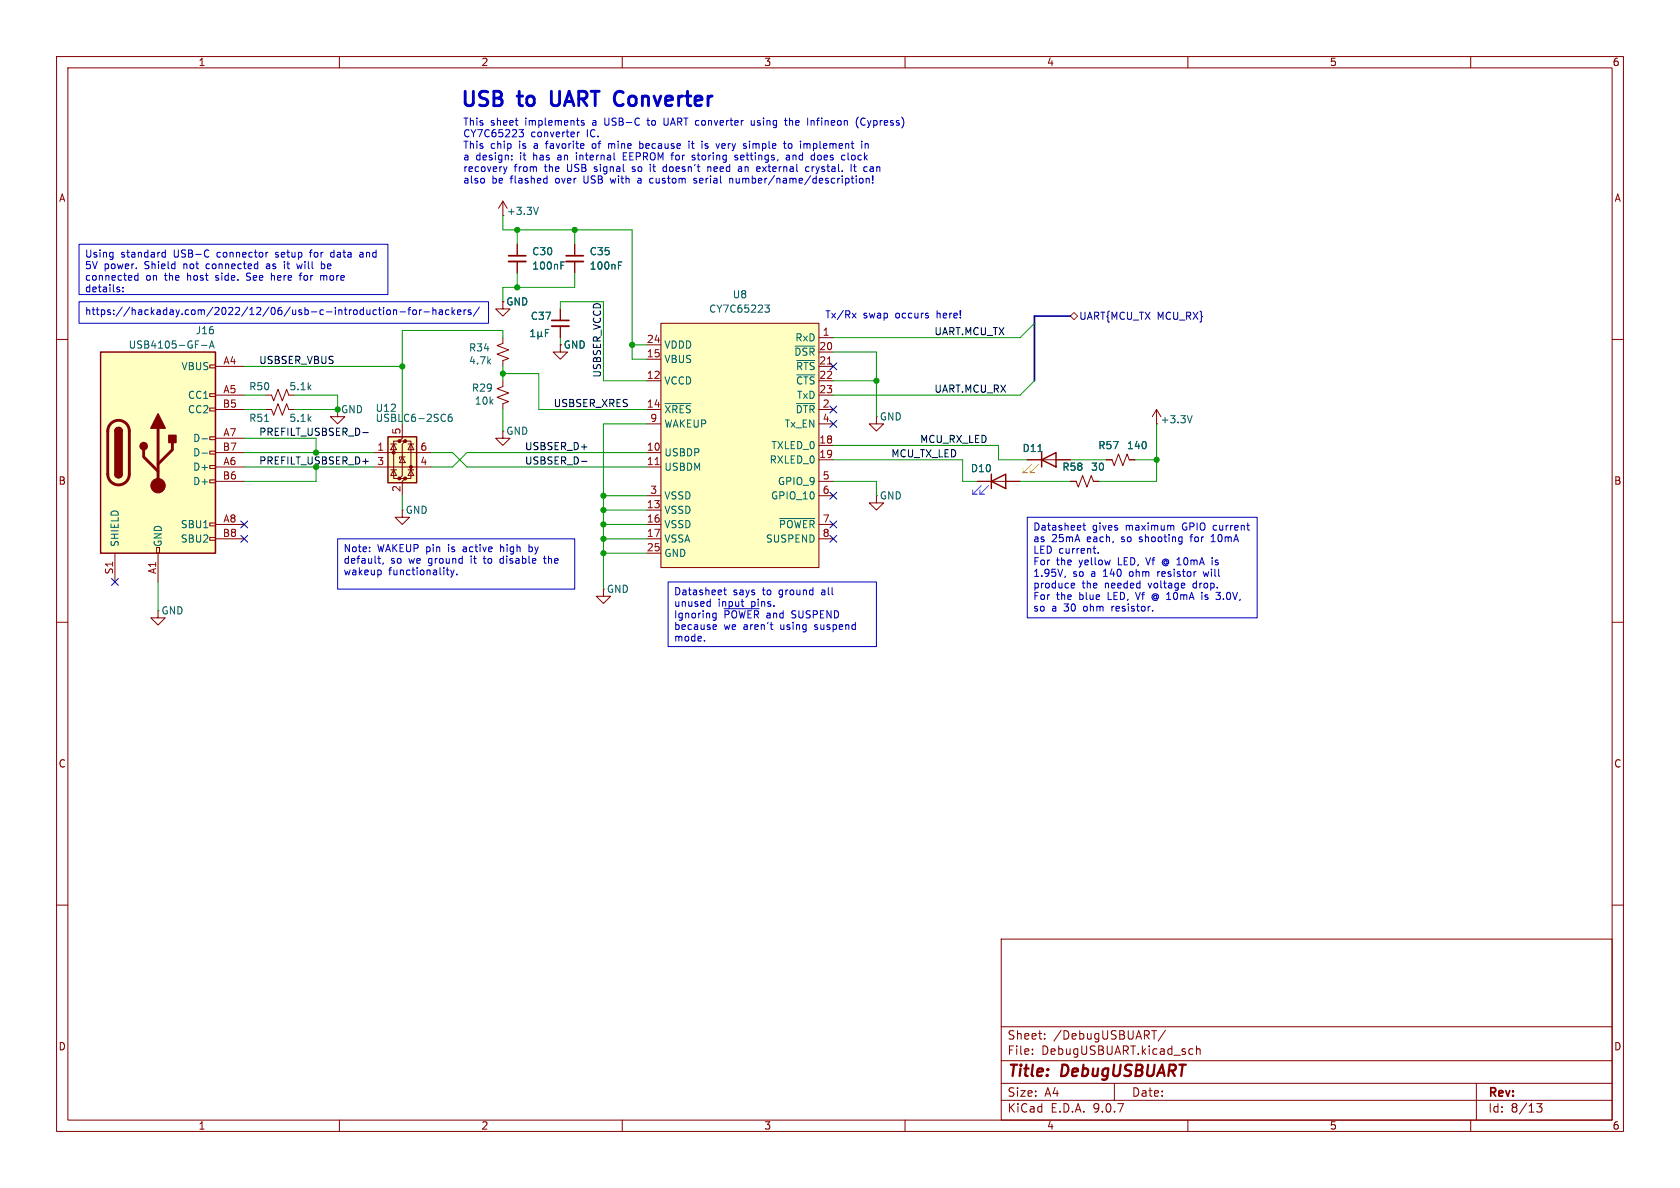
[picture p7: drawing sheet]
<svg xmlns="http://www.w3.org/2000/svg" width="297mm" height="210mm" viewBox="0 0 297 210" stroke-linecap="round" stroke-linejoin="round" font-family="sans-serif">
<g fill="none" stroke="#840000" stroke-width=".18">
<path d="M10 10h277v190h-277zM12 12h273v186h-273zM60 10v2M110 10v2M160 10v2M210 10v2M260 10v2M88.9 38.1h.1M88.9 35.6l-.8 1.2M88.9 35.6l.8 1.2M88.9 35.6v2.5M88.9 59.7v1l-1 .4 2 .7-2 .8 2 .8-1 .4v1"/>
<path d="M88.9 53.3v1.3h1.3l-1.3 1.3-1.3-1.3h1.3M91.4 43.2v2M91.4 46.2v2.1M99.1 54.6v2M99.1 57.7v2M101.6 43.2v2M101.6 46.2v2.1M10 60h2M59.7 72.4v1.3h1.3l-1.3 1.2-1.3-1.2h1.3M88.9 76.2v1.3h1.3l-1.3 1.2-1.3-1.2h1.3M88.9 67.3v1l-1 .4 2 .8-2 .7 2 .8-1 .4v1M99.1 61v1.2h1.2l-1.2 1.3-1.3-1.3h1.3"/>
<path d="M154.9 73.7v1.2h1.3l-1.3 1.3-1.2-1.3h1.2M204.5 74.9h.1M204.5 72.4l-.8 1.3M204.5 72.4l.7 1.3M204.5 72.4v2.5M285 60h2M154.9 87.6v1.3h1.3l-1.3 1.3-1.2-1.3h1.2M172.7 85.1h7.6M181.6 81.3h7.6M195.6 81.3h1l.4 1 .7-2 .8 2 .8-2 .3 1h1.1M10 110h2M106.7 104.1v1.3h1.2l-1.2 1.3-1.3-1.3h1.3"/>
<path d="M285 110h2M10 160h2M177 166h108v32h-108zM285 160h2M60 198v2M110 198v2M160 198v2M177 194.5h108M177 191.5h108M177 187.5h108M177 181.5h108M182.5 186.3v.1"/>
<path d="M182.5 185.5v.1M184.7 183.6v.1M184.7 182.8v.1M197 191.5v3M203.6 182.2h.9M206 182.1l-1.3 2M210 198v2M210.5 185.4l.4 .1M210.9 186.3l-.4 .1M211.5 185.5l.2-.1 .4 .1 .1 .9M211.5 184.9v1.5M260 198v2"/>
<path d="M261 191.5v6.5M271.7 195.1h.9l-.5 .6 .4 .1v.7l-.2 .1-.6-.1"/>
</g>
<path d="M175.3 85.1l2.5-1.3v2.6zM175.3 83.8v2.6M184.1 81.3l2.6-1.3v2.6zM184.1 80v2.6" fill="none" stroke="#840000" stroke-width=".25"/>
<path d="M173.5 85.9l-1.5 1.5h.7h-.7v-.8M174.8 85.9l-1.6 1.5h.8h-.8v-.8" fill="none" stroke="#0092ff" stroke-width=".18"/>
<path d="M182.4 82l-1.6 1.6h.8h-.8v-.8M183.6 82l-1.5 1.6h.8h-.8v-.8" fill="none" stroke="#ffdf00" stroke-width=".18"/>
<g fill="none" stroke="#006464" stroke-width=".18">
<path d="M95.2 36.6l-.4 1.3M93.8 59.5h.8M93.8 58.6l.4-.4v1.3M95.1 59.3l.2 .2h.2l.2-.2M95.1 58.7v1.2M95.7 59.3l.2 .2M95.7 58.7v.6M96.4 58.8h.4M97 58.2h-.6v1.3M99.2 46.9h.4M99.2 46.3h.6M109.3 46.9h.5"/>
<path d="M109.3 46.3h.6M183.5 79.8h.7M210.7 73.5l-.4 1.2"/>
</g>
<path d="M89.9 45.2h3.1M97.5 56.6h3.1M100.1 45.2h3" fill="none" stroke="#840000" stroke-width=".3"/>
<path d="M89.9 46.2h3.1M97.5 57.7h3.1M100.1 46.2h3" fill="none" stroke="#840000" stroke-width=".33"/>
<path d="M116.8 57.2h28v43.1h-28z" fill="#ffffc2"/>
<g fill="none" stroke="#840000" stroke-width=".18">
<path d="M116.8 57.2h28v43.1h-28zM144.8 59.7h2.5M47 72.4h1l.4 1 .7-2 .8 2 .8-2 .4 1h1M114.3 61h2.5M114.3 63.5h2.5M114.3 67.3h2.5M114.3 72.4h2.5M114.3 74.9h2.5M144.8 67.3h2.5M144.8 72.4h2.5M144.8 74.9h2.5M144.8 62.2h2.5"/>
<path d="M144.8 64.8h2.5M144.8 69.9h2.5M144.8 78.7h2.5M114.3 80h2.5M114.3 82.6h2.5M114.3 87.6h2.5M114.3 90.2h2.5M114.3 92.7h2.5M114.3 95.3h2.5M114.3 97.8h2.5M144.8 87.6h2.5M144.8 92.7h2.5"/>
<path d="M144.8 95.3h2.5M144.8 81.3h2.5M144.8 85.1h2.5M189.2 85.1h1l.4 1 .8-2 .8 2 .7-2 .4 1h1"/>
</g>
<path d="M135.2 53.9h.8l-.4 .5 .4 .1v.4l-.2 .3h-.4M46.8 74.5h.7M117.6 71.3h4.6M140.5 61.2h3.5M140.8 71.3h3.2M140.9 63.7h3.1M140.9 66.3h3.1M137.8 91.7h6.2" fill="none" stroke="#006464" stroke-width=".18"/>
<path d="M146.3 64.4h.7M115.8 82.1h.7" fill="none" stroke="#a90000" stroke-width=".18"/>
<path d="M68.6 77.2h5.1v8.1h-5.1z" fill="#ffffc2"/>
<g fill="#840000" stroke="#840000" stroke-width=".18">
<circle cx="69.6" cy="80" r=".25"/>
<circle cx="70.6" cy="78" r=".25"/>
<circle cx="70.6" cy="84.6" r=".25"/>
<circle cx="71.6" cy="78" r=".25"/>
<circle cx="71.6" cy="84.6" r=".25"/>
<circle cx="72.6" cy="82.5" r=".25"/>
</g>
<g fill="none" stroke="#840000" stroke-width=".18">
<path d="M69.1 78.5h1M69.6 78.5l.5 1h-1zM70.6 78h-1v6.6h1M71.1 74.9v2.6l-.5 .5h1l-.5 .5v5.6l-.5 .5h1l-.5 .5v2.5M71.6 78h1v6.6h-1M72.1 78.5h1.1M72.6 78.5l.6 1h-1.1zM66 80h10.2M66 82.6h10.2M69.1 83.1h1M69.6 83.1l.5 1h-1zM71.1 80.8l.5 1h-1z"/>
<path d="M71.1 90.2v1.2h1.3l-1.3 1.3-1.3-1.3h1.3M71.6 80.8h-1v.4M72.1 83.1h1.1M72.6 83.1l.6 1h-1.1z"/>
</g>
<path d="M68.6 77.2h5.1v8.1h-5.1z" fill="none" stroke="#840000" stroke-width=".25"/>
<path d="M79.8 73.2l-.3 .1a.86 .86 0 0 0 0 1.2l.4-.1 .1-.5-.3-.2h-.2l-.3 .2" fill="none" stroke="#006464" stroke-width=".18"/>
<path d="M17.8 62.2h20.3v35.6h-20.3z" fill="#ffffc2"/>
<g fill="none" stroke="#840000" stroke-width=".18">
<path d="M91.4 43.2v2M91.4 46.2v2.1M99.1 54.6v2M99.1 57.7v2M101.6 43.2v2M101.6 46.2v2.1M37.1 64.5h1v.5h-1zM37.1 69.6h1v.5h-1zM37.1 72.1h1v.5h-1zM37.1 77.2h1v.5h-1zM37.1 79.8h1v.5h-1zM38.1 64.8h5.1"/>
<path d="M38.1 69.9h5.1M38.1 72.4h5.1M38.1 77.5h5.1M47 69.9h1l.4 1 .7-2.1 .8 2.1 .8-2.1 .4 1.1h1M20.3 97.8v5.1M27.7 96.8h.5v1h-.5zM27.9 97.8v5.1M37.1 82.3h1v.5h-1zM37.1 84.8h1v.5h-1zM37.1 92.5h1v.5h-1zM37.1 95h1v.5h-1zM38.1 80h5.1"/>
<path d="M38.1 82.6h5.1M38.1 85.1h5.1M38.1 92.7h5.1M38.1 95.3h5.1M172.7 85.1h2.6M177.8 85.1h2.5M181.6 81.3h2.5M186.7 81.3h2.5M189.2 85.1h1M193.3 85.1h1M195.6 81.3h1M199.6 81.3h1.1"/>
<path d="M27.9 108v1.2h1.3l-1.3 1.3-1.2-1.3h1.2"/>
</g>
<path d="M17.8 62.2h20.3v35.6h-20.3zM20.3 76.2a.64 .64 0 0 1 .7-.6 .64 .64 0 0 1 .6 .6M20.3 83.8a.64 .64 0 0 0 .7 .7 .64 .64 0 0 0 .6-.7" fill="none" stroke="#840000" stroke-width=".25"/>
<path d="M19.6 74.9a1.9 1.9 0 0 1 2.1-.5 1.9 1.9 0 0 1 1.2 1.8v7.6a1.91 1.91 0 0 1-1.9 1.9 1.91 1.91 0 0 1-2-1.9l.1-7.7 .1-.7zM25.4 79.5v1.3l2.5 2.5M27.9 75.7v10.2M30.5 78.2v1.3l-2.6 2.5" fill="none" stroke="#840000" stroke-width=".51"/>
<g fill="#840000" stroke="#840000" stroke-width=".25">
<path d="M20.3 76.2h1.3v7.6h-1.3z"/>
<path d="M20.5 75.8a.64 .64 0 0 1 .7-.2 .64 .64 0 0 1 .4 .6h-1.3z"/>
<path d="M20.3 83.8h1.3a.64 .64 0 0 1-.6 .7 .64 .64 0 0 1-.7-.7z"/>
<path d="M27.9 73.2l1.3 2.5h-2.5z"/>
<path d="M29.8 77h1.3v1.2h-1.3z"/>
<circle cx="25.4" cy="78.9" r=".63"/>
</g>
<circle cx="27.9" cy="85.9" r="1.27" fill="#840000" stroke="#840000" stroke-width=".18"/>
<g fill="none" stroke="#006464" stroke-width=".18">
<path d="M93.8 59.5h.8M93.8 58.6l.4-.4v1.3M95.1 59.3l.2 .2h.2l.2-.2M95.1 58.7v1.2M95.7 59.3l.2 .2M95.7 58.7v.6M96.4 58.8h.4M97 58.2h-.6v1.3M99.2 46.9h.4M99.2 46.3h.6M109.3 46.9h.5M109.3 46.3h.6"/>
<path d="M35.6 61.1h1M35.7 77.6h1M37 61.5l.4-1.2 .5 1.2M37.1 61.2h.6M183.5 79.8h.7M35.7 80.1h1"/>
</g>
<path d="M189.2 55.9l.7-.7 .6 .7-.6 .6z" fill="none" stroke="#725600" stroke-width=".18"/>
<path d="M64.1 76.5h1M64.1 81.6h1M102.8 81.6h1" fill="none" stroke="#0f0f0f" stroke-width=".18"/>
<path d="M189.2 55.9h-6.3v11.4" fill="none" stroke="#000084" stroke-width=".3"/>
<g fill="none" stroke="#009600" stroke-width=".18">
<path d="M88.9 38.1v2.5h22.9v22.9h2.5M88.9 59.7v-1.3h-17.8v16.5M91.4 40.6v2.6M91.4 48.3v2.5M99.1 54.6v-1.3h7.6v14h7.6M99.1 59.7v1.3M101.6 48.3v2.5h-12.7v2.5M101.6 40.6v2.6M182.9 57.2l-2.6 2.5h-33M43.2 72.4h3.8M43.2 69.9h3.8M43.2 64.8h27.9"/>
<path d="M43.2 77.5h12.7v2.5M52.1 69.9h7.6v2.5h-7.6M88.9 66h6.3v6.4h19.1M88.9 64.8v2.5M88.9 72.4v3.8M111.8 61h2.5M114.3 74.9h-7.6v29.2M147.3 78.7h29.2v2.6h5.1M147.3 62.2h7.6v11.5M147.3 67.3h7.6M182.9 67.3l-2.6 2.6h-33M204.5 74.9v10.2h-10.2"/>
<path d="M43.2 82.6h22.8M43.2 80h22.8M55.9 82.6v2.5h-12.7M71.1 87.6v2.6M76.2 80h3.8l2.5 2.6h31.8M106.7 95.3h7.6M106.7 92.7h7.6M106.7 97.8h7.6M106.7 87.6h7.6M106.7 90.2h7.6M114.3 80h-31.8l-2.5 2.6h-3.8M147.3 81.3h22.9v3.8h2.5"/>
<path d="M147.3 85.1h7.6v2.5M180.3 85.1h8.9M189.2 81.3h6.4M200.7 81.3h3.8M27.9 102.9v5.1"/>
</g>
<g fill="none" stroke="#000084" stroke-width=".18">
<path d="M146.7 71.8l1.2 1.2M146.7 64.2l1.2 1.2M146.7 74.3l1.2 1.2M147.9 71.8l-1.2 1.2M147.9 64.2l-1.2 1.2M147.9 74.3l-1.2 1.2M42.6 94.6l1.2 1.3M42.6 92.1l1.2 1.2M43.8 94.6l-1.2 1.3M43.8 92.1l-1.2 1.2M146.7 87l1.2 1.2M146.7 92.1l1.2 1.2"/>
<path d="M146.7 94.6l1.2 1.3M147.9 87l-1.2 1.2M147.9 92.1l-1.2 1.2M147.9 94.6l-1.2 1.3M19.7 102.3l1.2 1.2M20.9 102.3l-1.2 1.2"/>
</g>
<g fill="none" stroke="#0000c2" stroke-width=".18">
<path d="M85.6 31.6v.6M89 29.5l.3 .8M89.3 30.3l-.2 .4M89.6 29.5l-.3 .8M90.5 28.2v.1M90.5 27.5v.1M91.7 22.9h.8l-.4 .5 .4 .1v.4l-.2 .3h-.4M96.3 31.5l.4 .1M96.7 31.1v1.3M96.7 32.3l-.4 .1M101.9 27.4v.9M102.1 23.3v.9"/>
<path d="M102.2 23.4l-.1 .2M103.2 21.4l-.3-.1-.1 .2v.2l.4 .1v.3h-.4M104.8 25.4l-.1 .2 .1 .6M107.6 25.4v.8M107.9 31.5l.2 .9M108 25.4l-.4 .1M110.2 27.6h.4M110.2 27v1.3h.6M111.8 30.3h.1M111.9 29.5l-.1 .2 .1 .2M113.1 25.4h.4l.1 .1M113.1 25v1.2"/>
<path d="M113.2 31.5l-.4 .1M113.2 31.9h-.3l-.2 .2 .1 .2 .4 .1M113.6 26.1l-.1 .1h-.4M114.4 21.3h.4M114.5 20.9l.1 1.2M115 29.5v.8M115.1 31.5l.4 .1M115.5 32.3l-.4 .1M117.2 30.1l.2 .2h.4M117.4 20.9v1l.1 .2h.4M117.8 29.5h-.4l-.2 .2M121.8 25v.1"/>
<path d="M121.8 25.4v.8M122.2 25.4h.5M122.4 27.8l.5 .2-.1 .2-.3 .1M122.4 27.5h.4M122.4 25v1l.2 .2M123.1 31.6l-.3-.1-.2 .2 .1 .2 .4 .1v.3h-.5M124.6 26.2h.5M125.1 29.5v.8M125.1 25.4h-.3l-.2 .2 .1 .1 .4 .2M125.2 29.5l-.1 .1M125.6 29.5l.1 .8M127.8 25.4l-.2 .2v.4l.2 .2"/>
<path d="M128.2 25.7l-.6 .1M129 31.6l.2-.1 .3 .1v.8M129 31.5v.9M130 27.5v.3l.4 .1v.2l-.1 .2-.4-.1M130.7 29.5h.2M131.1 29.5v.8M131.1 30.3h-.4M131.1 29.8h-.4M132.5 25v.1M132.5 25.4v.8M132.8 21.3l.1 .8h.3l.2-.1M133.4 21.3v.8"/>
<path d="M134.8 29.5l.7 .8M135.5 29.5l-.7 .8M138.5 25.4h.5M138.7 21.3h.5M138.9 20.9v1.1l.3 .1M138.9 26.2h.1M139 27.5h.5l.1 .8M139.4 25.5l.2-.1 .3 .1 .1 .5-.1 .2h-.3l-.2-.1zM139.6 27.7l-.4 .1-.2 .2 .2 .3 .4-.1M139.6 20.9v1.2M139.8 21.3l-.2 .1M142.7 25.4h.5v.8"/>
<path d="M143 29.5h-.3l-.3 .2 .1 .6h.5M143.4 21.4l.2-.1 .3 .1v.7M143.4 21.3v.8M143.6 29.5v.8M143.8 29.5l-.2 .2M144.7 27.5l-.2 .5 .3 .3M149.9 27v1.1l.2 .2M150.5 29.1v1.2M150.9 29.5h.5M151.1 29.1v1l.3 .2M151.4 31.1v.1M151.4 31.5v.9"/>
<path d="M151.7 20.7a1.46 1.46 0 0 0 0 1.9M152 31.6l.2-.1 .3 .1 .1 .5-.1 .2-.3 .1-.2-.2zM152.9 20.9a.59 .59 0 0 0-.7 .6 .59 .59 0 0 0 .7 .6M152.9 25.5l.2-.1h.3l.1 .8M152.9 25.4v.8M153.1 31.6l.2-.1 .3 .1 .1 .8M153.1 31.5v.9M154 29.5h.3l.1 .8M154.3 32.2v.2M154.3 31.1v.8M154.4 30.3h-.4M154.4 29.8h-.4"/>
<path d="M14 43.2h54.6v8.9h-54.6zM14 53.3h72.4v3.9h-72.4zM19.9 44.6l.1 .1M20 44.6l-.1 1.2M20 45.4l-.1 .1M20.8 51.2h.3l.1 .2-.2 .2h-.2M20.8 50.7l.3 .1M21.7 51.5v.1M21.7 50.8v.1M23.9 48.8v.6l.1 .1h.4M24 48.7l.4 .1M24.4 48.3v1.2"/>
<path d="M28.8 45.4h.4M28.8 44.7h.4M29.2 44.2v1.3M36.9 44.2v.1M36.9 45.3v.1M43.6 49.5h.1M43.6 48.5l.2 .4M47.3 46.7h-.2M47.3 47l-.2 .2 .2 .3M47.4 44.6l-.4 .3M48 48.3v1.2M48.3 48.7l-.3 .1"/>
<path d="M50.3 46.7v.8M52.5 46.7l.2 .8 .2-.6 .3 .6M52.9 48.7h.5M53.1 48.5v1M54.7 44.6h.5M54.9 44.2v1.3M56.8 48.8l.3-.1 .1 .2M56.8 46.2v1.3M56.8 46.7h.4l.2 .2-.1 .5h-.5M57.2 48.9v.6M57.4 48.7l-.2 .2M58.9 44.6l-.3 .1-.2 .2 .1 .4 .4 .2"/>
<path d="M63.6 44.7h.5M64.2 44.9l-.4 .1-.2 .2 .2 .3 .4-.1M66.1 55.6h.4M66.1 54.8h.4M66.9 54.8h.5M67.1 54.3v1.1l.3 .2M67.8 54.3v.2M67.8 54.8v.8M68.5 54.8h.3l.2 .2v.4l-.2 .2h-.3l-.1-.2zM69.6 54.9l.2-.1h.3v.8M69.6 54.8v.8M70.7 55.1h1"/>
<path d="M72.1 54.8h.5M72.6 54.3l-.3 .2v1.1M73.1 54.8h.3l.2 .2v.4l-.2 .2h-.3l-.1-.2zM74.2 54.8v.8M74.5 54.8l-.3 .2M75 55.1h.9M76.5 54.9l.2-.1h.3l.1 .8M76.5 54.3v1.3M77.7 54.8h.5v.8M78.2 55.1h-.4l-.2 .2 .2 .3h.4M79.4 54.8h-.4l-.2 .2 .1 .6h.5M79.9 54.3v1.3"/>
<path d="M80 55.1l.4 .5M80.4 54.8l-.5 .5M80.9 55.2l.6-.1-.1-.3h-.3l-.2 .1v.7h.5M82 54.8v.8M82.4 54.8l-.4 .2M83.2 54.8h-.3l-.1 .1v.2l.4 .2v.3h-.4M84.8 54.3l-1.1 1.6M150.7 55.4l.6 .8M151.3 55.4l-.6 .8M59.7 95.3h41.9v8.8h-41.9zM65.3 97.4v.1M65.3 96.7v.2"/>
<path d="M67 98.3v1.1l.3 .2M67.8 99.5l-.2 .3M85.4 98.7h.5M85.6 98.3l.1 1.2M88.5 96.3v1.2M88.6 98.7l-.2 .3v.3l.1 .2 .4 .1M88.7 96.7l-.2 .1M93.5 96.3v1.2M93.5 97.5h.4M93.9 96.7h-.4M96.2 98.3v1.1l.3 .2M181.6 91.4h40.6v17.8h-40.6z"/>
<path d="M191.4 92.9h.5M191.6 92.4v1.1l.3 .2M193.6 97.8h.1M194.2 97.7v.1M202.6 98.6l.4 1.2M205.8 98.9a.59 .59 0 0 0-.3 .5 .59 .59 0 0 0 .3 .6M207.2 92.9l.3 .1v.7M210.4 94.9h.4M210.5 94.7v1.1M214.1 95.8h.7M214.3 98.6v.1M214.3 99v.8"/>
<path d="M214.4 94.7l-.3 .2M214.5 94.5v1.3M67.3 100.8l.1 .2-.1 .6M79.1 100.3v1.1l.3 .2M79.7 100.8l.3 .8M80 101.6l-.3 .4M80.3 100.8l-.3 .8M80.8 101.5v.1M118.1 102.9h36.8v11.4h-36.8zM124.5 113.2v.1M125.2 106.3l.4 .1M125.6 105.9v1.3"/>
<path d="M125.6 107.1l-.4 .1M126.2 110.4l.4 .1 .1 .2-.6 .2M126.5 108.4l-.4 .1-.1 .5 .2 .2h.4M126.6 108.4v1l-.2 .3-.3-.1M126.6 111.2l-.4 .1M127.9 104.3h.5M128 107.6h6.2M128.1 103.9v1.1l.3 .1M131.3 107.1l.2 .1M136.4 111.2l.2 .1M188.3 101.8l-.1 .3M189.4 103.9h.5"/>
<path d="M189.4 103.2l.4-.1 .2 .3-.6 .1M200.7 104.7l.5 1.3M203.7 105.3a.6 .6 0 0 0 .3 .8M203.8 107.9v.1M204.7 101v.9M204.9 101l-.2 .3M212.5 105.1v.9M212.7 101l.3 .9 .2-.6M215.7 105.3v.1M215.7 105.7l-.2 .3h-.4"/>
</g>
<g fill="#009600" stroke="#009600" stroke-width=".18">
<circle cx="106.7" cy="87.6" r=".46"/>
<circle cx="106.7" cy="95.3" r=".46"/>
<circle cx="106.7" cy="92.7" r=".46"/>
<circle cx="106.7" cy="90.2" r=".46"/>
<circle cx="55.9" cy="80" r=".46"/>
<circle cx="154.9" cy="67.3" r=".46"/>
<circle cx="106.7" cy="97.8" r=".46"/>
<circle cx="91.4" cy="40.6" r=".46"/>
<circle cx="101.6" cy="40.6" r=".46"/>
<circle cx="71.1" cy="64.8" r=".46"/>
<circle cx="59.7" cy="72.4" r=".46"/>
<circle cx="204.5" cy="81.3" r=".46"/>
<circle cx="111.8" cy="61" r=".46"/>
<circle cx="88.9" cy="66" r=".46"/>
<circle cx="91.4" cy="50.8" r=".46"/>
</g>
<g font-size="3.5" fill="#0000c2">
<text x="81.1" y="19.6">USB</text>
<text x="91.7" y="19.6">to</text>
<text x="98.4" y="19.6">UART Converter</text>
</g>
<g font-size="2.8" fill="#840000">
<text x="178" y="190.9">Title:</text>
<text x="187.7" y="190.9">DebugUSBUART</text>
</g>
<g font-size="2.1" fill="#840000">
<text x="178" y="184">Sheet:</text>
<text x="186.2" y="184">/DebugUSBUART/</text>
<text x="178" y="186.7">File:</text>
<text x="184.1" y="186.7">DebugUSBUART.kicad_sch</text>
<text x="178" y="196.9">KiCad</text>
<text x="178" y="194.1">Size:</text>
<text x="184.7" y="194.1">A4</text>
<text x="185.7" y="196.9">E.D.A.</text>
<text x="193.3" y="196.9">9.0.7</text>
<text x="200" y="194.1">Date:</text>
<text x="263" y="194.3">Rev:</text>
<text x="263" y="196.9">Id:</text>
<text x="267.1" y="196.9">8/13</text>
</g>
<g font-size="1.8" fill="#840000">
<text x="35" y="11.9">1</text>
<text x="85" y="11.9">2</text>
<text x="135" y="11.9">3</text>
<text x="185" y="11.9">4</text>
<text x="235" y="11.9">5</text>
<text x="285" y="11.9">6</text>
<text x="10.3" y="35.9">A</text>
<text x="285.3" y="35.9">A</text>
<text x="89.4" y="54.2">GND</text>
<text x="99.6" y="61.8">GND</text>
<text x="10.3" y="85.9">B</text>
<text x="285.3" y="85.9">B</text>
<text x="10.3" y="135.9">C</text>
<text x="285.3" y="135.9">C</text>
<text x="10.3" y="185.9">D</text>
<text x="285.3" y="185.9">D</text>
<text x="35" y="199.9">1</text>
<text x="85" y="199.9">2</text>
<text x="135" y="199.9">3</text>
<text x="185" y="199.9">4</text>
<text x="235" y="199.9">5</text>
<text x="285" y="199.9">6</text>
</g>
<g font-size="1.8" fill="#0000c2">
<text x="81.8" y="22.4">This</text>
<text x="86.7" y="22.4">sheet</text>
<text x="93" y="22.4">implements</text>
<text x="105" y="22.4">a</text>
<text x="107.3" y="22.4">USB-C</text>
<text x="115.2" y="22.4">to</text>
<text x="118.2" y="22.4">UART converter</text>
<text x="134" y="22.4">using</text>
<text x="140.3" y="22.4">the</text>
<text x="144.4" y="22.4">Infineon</text>
<text x="153.2" y="22.4">(Cypress)</text>
<text x="81.8" y="24.5">CY7C65223</text>
<text x="81.8" y="26.5">This</text>
<text x="81.8" y="28.6">a</text>
<text x="84.1" y="28.6">design:</text>
<text x="86.7" y="26.5">chip</text>
<text x="91.9" y="26.5">is</text>
<text x="92.1" y="28.6">it</text>
<text x="93.8" y="24.5">converter</text>
<text x="94.6" y="28.6">has</text>
<text x="94.7" y="26.5">a</text>
<text x="97" y="26.5">favorite</text>
<text x="99.1" y="28.6">an</text>
<text x="102.5" y="28.6">internal</text>
<text x="103.8" y="24.5">IC.</text>
<text x="105.4" y="26.5">of</text>
<text x="108.4" y="26.5">mine</text>
<text x="111" y="28.6">EEPROM for</text>
<text x="114.1" y="26.5">because</text>
<text x="123" y="26.5">it</text>
<text x="123.6" y="28.6">storing</text>
<text x="125.5" y="26.5">is</text>
<text x="128.3" y="26.5">very</text>
<text x="131.4" y="28.6">settings,</text>
<text x="133.3" y="26.5">simple</text>
<text x="140.7" y="28.6">and</text>
<text x="140.7" y="26.5">to</text>
<text x="143.8" y="26.5">implement</text>
<text x="145.3" y="28.6">does</text>
<text x="150.9" y="28.6">clock</text>
<text x="81.8" y="30.6">recovery</text>
<text x="81.8" y="32.6">also</text>
<text x="87" y="32.6">be</text>
<text x="90.4" y="32.6">flashed</text>
<text x="90.9" y="30.6">from</text>
<text x="96.4" y="30.6">the</text>
<text x="98.5" y="32.6">over</text>
<text x="100.5" y="30.6">USB</text>
<text x="103.6" y="32.6">USB</text>
<text x="105.5" y="30.6">signal</text>
<text x="108.6" y="32.6">with</text>
<text x="112.4" y="30.6">so</text>
<text x="113.6" y="32.6">a</text>
<text x="115.8" y="30.6">it</text>
<text x="115.9" y="32.6">custom</text>
<text x="118.3" y="30.6">doesn't</text>
<text x="123.9" y="32.6">serial</text>
<text x="126.4" y="30.6">need</text>
<text x="130.4" y="32.6">number/name/description!</text>
<text x="132" y="30.6">an</text>
<text x="135.5" y="30.6">external</text>
<text x="144.3" y="30.6">crystal.</text>
<text x="152.5" y="30.6">It</text>
<text x="155" y="30.6">can</text>
<text x="14.9" y="45.9">Using</text>
<text x="14.9" y="47.9">5V</text>
<text x="18.4" y="47.9">power.</text>
<text x="21.4" y="45.9">standard</text>
<text x="25.7" y="47.9">Shield</text>
<text x="30.8" y="45.9">USB-C</text>
<text x="32.7" y="47.9">not</text>
<text x="36.9" y="47.9">connected</text>
<text x="38.6" y="45.9">connector</text>
<text x="47.7" y="47.9">as</text>
<text x="49.2" y="45.9">setup</text>
<text x="51.1" y="47.9">it</text>
<text x="53.6" y="47.9">will</text>
<text x="55.5" y="45.9">for</text>
<text x="58" y="47.9">be</text>
<text x="59.3" y="45.9">data</text>
<text x="64.7" y="45.9">and</text>
<text x="14.9" y="49.9">connected</text>
<text x="14.9" y="52">details:</text>
<text x="25.8" y="49.9">on</text>
<text x="29.2" y="49.9">the</text>
<text x="33.4" y="49.9">host</text>
<text x="38.6" y="49.9">side.</text>
<text x="44.2" y="49.9">See</text>
<text x="48.8" y="49.9">here</text>
<text x="54.1" y="49.9">for</text>
<text x="57.9" y="49.9">more</text>
<text x="14.9" y="56">https://hackaday.com/2022/12/06/usb-c-introduction-for-hackers/</text>
<text x="145.8" y="56.5">Tx/Rx</text>
<text x="152.6" y="56.5">swap</text>
<text x="158.4" y="56.5">occurs</text>
<text x="165.9" y="56.5">here!</text>
<text x="182.6" y="94.1">Datasheet</text>
<text x="193.1" y="94.1">gives</text>
<text x="199.1" y="94.1">maximum</text>
<text x="209.3" y="94.1">GPIO current</text>
<text x="60.6" y="97.9">Note:</text>
<text x="60.6" y="100">default,</text>
<text x="66.7" y="97.9">WAKEUP pin</text>
<text x="69.1" y="100">so</text>
<text x="72.4" y="100">we</text>
<text x="76" y="100">ground</text>
<text x="79.5" y="97.9">is</text>
<text x="82.3" y="97.9">active</text>
<text x="83.7" y="100">it</text>
<text x="86.2" y="100">to</text>
<text x="89.1" y="97.9">high</text>
<text x="89.3" y="100">disable</text>
<text x="94.3" y="97.9">by</text>
<text x="97.3" y="100">the</text>
<text x="182.6" y="96.2">as</text>
<text x="182.6" y="98.2">LED current.</text>
<text x="182.6" y="100.3">For</text>
<text x="185.9" y="96.2">25mA</text>
<text x="186.8" y="100.3">the</text>
<text x="190.9" y="100.3">yellow</text>
<text x="192.3" y="96.2">each,</text>
<text x="197.9" y="100.3">LED,</text>
<text x="198.5" y="96.2">so</text>
<text x="201.9" y="96.2">shooting</text>
<text x="203.2" y="100.3">Vf</text>
<text x="206.1" y="100.3">@ 10mA</text>
<text x="211.2" y="96.2">for</text>
<text x="215" y="96.2">10mA</text>
<text x="215.3" y="100.3">is</text>
<text x="60.6" y="102">wakeup</text>
<text x="68.7" y="102">functionality.</text>
<text x="119.1" y="105.5">Datasheet</text>
<text x="119.1" y="107.6">unused</text>
<text x="126.9" y="107.6">input</text>
<text x="129.6" y="105.5">says</text>
<text x="132.9" y="107.6">pins.</text>
<text x="135" y="105.5">to</text>
<text x="138" y="105.5">ground</text>
<text x="145.7" y="105.5">all</text>
<text x="182.6" y="102.3">1.95V,</text>
<text x="182.6" y="104.3">produce</text>
<text x="182.6" y="106.4">For</text>
<text x="186.8" y="106.4">the</text>
<text x="189.7" y="102.3">so</text>
<text x="190.9" y="106.4">blue</text>
<text x="191.3" y="104.3">the</text>
<text x="193" y="102.3">a</text>
<text x="195.3" y="102.3">140</text>
<text x="195.4" y="104.3">needed</text>
<text x="196.1" y="106.4">LED,</text>
<text x="200.1" y="102.3">ohm</text>
<text x="201.3" y="106.4">Vf</text>
<text x="203.3" y="104.3">voltage</text>
<text x="204.3" y="106.4">@ 10mA</text>
<text x="205.3" y="102.3">resistor</text>
<text x="211.4" y="104.3">drop.</text>
<text x="213.5" y="106.4">is</text>
<text x="213.7" y="102.3">will</text>
<text x="216.3" y="106.4">3.0V,</text>
<text x="119.1" y="109.6">Ignoring</text>
<text x="119.1" y="111.7">because</text>
<text x="119.1" y="113.7">mode.</text>
<text x="128" y="109.6">~{POWER}</text>
<text x="128" y="111.7">we</text>
<text x="131.6" y="111.7">aren't</text>
<text x="135.6" y="109.6">and</text>
<text x="138.2" y="111.7">using</text>
<text x="140.2" y="109.6">SUSPEND</text>
<text x="144.5" y="111.7">suspend</text>
<text x="182.6" y="108.4">so</text>
<text x="185.9" y="108.4">a</text>
<text x="188.2" y="108.4">30</text>
<text x="191.8" y="108.4">ohm</text>
<text x="197" y="108.4">resistor.</text>
</g>
<g font-size="1.8" fill="#006464">
<text x="89.5" y="38.2">+3.3V</text>
<text x="94" y="47.9">100nF</text>
<text x="94" y="45.3">C30</text>
<text x="104.1" y="47.9">100nF</text>
<text x="104.1" y="45.3">C35</text>
<text x="129.4" y="52.9">U8</text>
<text x="34.5" y="59.3">J16</text>
<text x="93.7" y="56.7">C37</text>
<text x="125.3" y="55.5">CY7C65223</text>
<text x="22.6" y="61.8">USB4105-GF-A</text>
<text x="32" y="65.6">VBUS</text>
<text x="82.8" y="64.6">4.7k</text>
<text x="82.8" y="62.3">R34</text>
<text x="117.3" y="61.8">VDDD</text>
<text x="117.3" y="64.4">VBUS</text>
<text x="140.3" y="63.1">~{DSR}</text>
<text x="140.5" y="60.6">RxD</text>
<text x="140.6" y="65.6">~{RTS}</text>
<text x="33.1" y="70.7">CC1</text>
<text x="44" y="69.2">R50</text>
<text x="51.1" y="69.2">5.1k</text>
<text x="83.3" y="69.4">R29</text>
<text x="83.8" y="71.7">10k</text>
<text x="117.3" y="68.2">VCCD</text>
<text x="140.6" y="68.2">~{CTS}</text>
<text x="140.8" y="70.7">TxD</text>
<text x="33.1" y="73.3">CC2</text>
<text x="44" y="74.8">R51</text>
<text x="51.1" y="74.8">5.1k</text>
<text x="60.2" y="73.3">GND</text>
<text x="66.3" y="73">U12</text>
<text x="66.3" y="74.8">USBLC6-2SC6</text>
<text x="89.4" y="77.1">GND</text>
<text x="117.3" y="73.3">~{XRES}</text>
<text x="117.3" y="75.8">WAKEUP</text>
<text x="138.6" y="75.8">Tx_EN</text>
<text x="140.6" y="73.3">~{DTR}</text>
<text x="155.4" y="74.5">GND</text>
<text x="205.1" y="75">+3.3V</text>
<text x="34" y="78.3">D-</text>
<text x="34" y="80.9">D-</text>
<text x="34" y="83.4">D+</text>
<text x="117.3" y="80.9">USBDP</text>
<text x="117.3" y="83.4">USBDM</text>
<text x="136" y="82.1">RXLED_0</text>
<text x="136.3" y="79.6">TXLED_0</text>
<text x="171.5" y="83.7">D10</text>
<text x="180.7" y="80.1">D11</text>
<text x="187.7" y="83.4">R58</text>
<text x="192.8" y="83.4">30</text>
<text x="194.1" y="79.6">R57</text>
<text x="199.1" y="79.6">140</text>
<text x="34" y="86">D+</text>
<text x="117.3" y="88.5">VSSD</text>
<text x="136.2" y="88.5">GPIO_10</text>
<text x="137.4" y="86">GPIO_9</text>
<text x="155.4" y="88.5">GND</text>
<text x="31.9" y="93.6">SBU1</text>
<text x="71.6" y="91">GND</text>
<text x="117.3" y="91">VSSD</text>
<text x="117.3" y="93.6">VSSD</text>
<text x="137.6" y="93.6">~{POWER}</text>
<text x="21.2" y="96.8" transform="rotate(-90 21.2 96.8)">SHIELD</text>
<text x="28.8" y="96.8" transform="rotate(-90 28.8 96.8)">GND</text>
<text x="31.9" y="96.1">SBU2</text>
<text x="117.3" y="96.1">VSSA</text>
<text x="117.3" y="98.7">GND</text>
<text x="135.3" y="96.1">SUSPEND</text>
<text x="107.2" y="105">GND</text>
<text x="28.4" y="108.8">GND</text>
</g>
<g font-size="1.8" fill="#a90000">
<text x="145.3" y="59.4">1</text>
<text x="39.4" y="64.5">A4</text>
<text x="114.3" y="60.7">24</text>
<text x="114.3" y="63.2">15</text>
<text x="144.7" y="62">20</text>
<text x="144.7" y="64.5">21</text>
<text x="39.4" y="69.6">A5</text>
<text x="114.3" y="67.1">12</text>
<text x="144.7" y="67.1">22</text>
<text x="144.7" y="69.6">23</text>
<text x="39.3" y="72.1">B5</text>
<text x="39.4" y="77.2">A7</text>
<text x="70.9" y="76.9" transform="rotate(-90 70.9 76.9)">5</text>
<text x="114.3" y="72.1">14</text>
<text x="114.9" y="74.7">9</text>
<text x="145.3" y="72.1">2</text>
<text x="145.3" y="74.7">4</text>
<text x="39.3" y="79.8">B7</text>
<text x="39.4" y="82.3">A6</text>
<text x="66.6" y="79.8">1</text>
<text x="66.6" y="82.3">3</text>
<text x="74.2" y="79.8">6</text>
<text x="74.2" y="82.3">4</text>
<text x="114.3" y="79.8">10</text>
<text x="114.3" y="82.3">11</text>
<text x="144.7" y="78.5">18</text>
<text x="144.7" y="81">19</text>
<text x="39.3" y="84.8">B6</text>
<text x="70.9" y="87.1" transform="rotate(-90 70.9 87.1)">2</text>
<text x="114.3" y="89.9">13</text>
<text x="114.9" y="87.4">3</text>
<text x="145.3" y="84.8">5</text>
<text x="145.3" y="87.4">6</text>
<text x="39.3" y="95">B8</text>
<text x="39.4" y="92.5">A8</text>
<text x="114.3" y="92.5">16</text>
<text x="114.3" y="95">17</text>
<text x="145.3" y="92.5">7</text>
<text x="145.3" y="95">8</text>
<text x="20.1" y="101.6" transform="rotate(-90 20.1 101.6)">S1</text>
<text x="27.7" y="101.6" transform="rotate(-90 27.7 101.6)">A1</text>
<text x="114.3" y="97.5">25</text>
</g>
<g font-size="1.8" fill="#0f0f0f">
<text x="165.1" y="59.3">UART.MCU_TX</text>
<text x="45.7" y="64.4">USBSER_VBUS</text>
<text x="106.3" y="66.8" transform="rotate(-90 106.3 66.8)">USBSER_VCCD</text>
<text x="165.1" y="69.5">UART.MCU_RX</text>
<text x="45.7" y="77.1">PREFILT_USBSER_D-</text>
<text x="97.8" y="72">USBSER_XRES</text>
<text x="92.7" y="79.7">USBSER_D+</text>
<text x="92.7" y="82.2">USBSER_D-</text>
<text x="157.5" y="80.9">MCU_TX_LED</text>
<text x="162.6" y="78.4">MCU_RX_LED</text>
</g>
<text font-size="1.8" fill="#000084" x="190.7" y="56.7">UART{MCU_TX MCU_RX}</text>
<text font-size="1.8" fill="#009600" x="45.7" y="82.2">PREFILT_USBSER_D+</text>
</svg>
